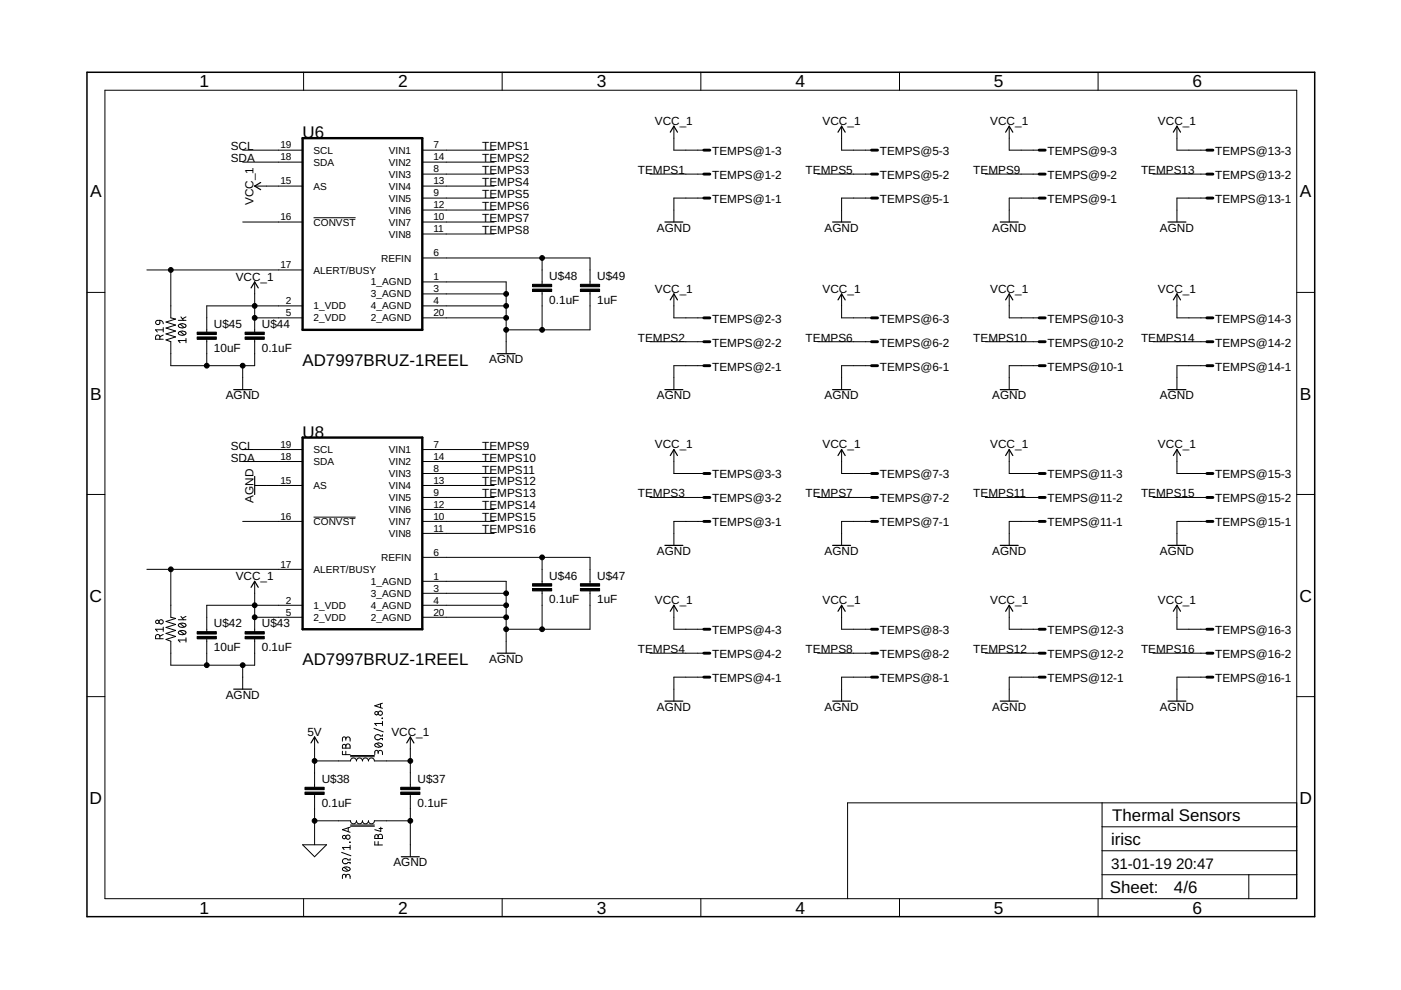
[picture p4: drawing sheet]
<svg xmlns="http://www.w3.org/2000/svg" width="297mm" height="210mm" viewBox="0 0 297 210" stroke-linecap="round" stroke-linejoin="round" font-family="sans-serif">
<g fill="none" stroke="#000" stroke-width=".21">
<path d="M22.2 19.1h252.7v171.4h-252.7zM64.4 15.3v3.8M106.5 15.3v3.8M148.6 15.3v3.8M190.7 15.3v3.8M232.8 15.3v3.8M51.5 34.4h12.7M51.5 31.8l12.7 .1M54 39.5h10.2M104.8 31.8l-15.2 .1M104.8 36.9h-15.2M104.8 39.5h-15.2"/>
<path d="M104.8 34.4h-15.2M137.8 36.9h11.4M142.9 26.8v5h6.3M173.4 36.9h11.4M178.4 26.8v5h6.4M208.9 36.9h11.4M214 26.8v5h6.3M244.5 36.9h11.4M249.5 26.8v5h6.4M31.1 57.2l33.1 .1M36.2 57.2v10.2l1 .2-2 .7 2 .6-2 .7 2 .6-2 .6 2 .6-2 .7 1 .4v5h17.8v-5.6M51.5 47.1h12.7"/>
<path d="M54 59.8v10.6M66.5 46.2h8.9M89.6 59.8h17.7v15.2M89.6 54.7h35.5v5.6M104.8 42h-15.2M104.8 47.1h-15.2M104.8 49.6h-15.2M104.8 44.5l-15.2 .1M114.9 54.7v5.6M149.2 42h-6.3v5.1M184.8 42h-6.4v5.1M220.3 42h-6.3v5.1"/>
<path d="M255.9 42h-6.4v5.1M18.4 62h3.8M33.1 68.1l.8-.2v.6a.45 .45 0 0 1-.7 .3 .45 .45 0 0 1-.1-.7zM33.9 71.9v-.4a.46 .46 0 0 0-.5-.5 .46 .46 0 0 0-.4 .5v.4h1.6M33.9 67.9l.6 .3 .1 .4M34.6 69.5v.9M34.6 71l-.7 .4M34.6 69.9h-1.6l.4 .5M37.8 67.9h1.6M37.9 70.4a1.02 1.02 0 0 1 1.5 .2 .95 .95 0 0 1-1.6 0zM37.9 68.8a1 1 0 0 1 1.5 .3 .97 .97 0 0 1-1.6 0zM38.2 70.3l.9 .7"/>
<path d="M38.2 68.7l.9 .7M38.4 67.2l.5 .7M39.4 71.8v.9M39.4 72.2h-1.6l.4 .5M39.4 67.2l-.7 .4M43.8 71.9v5.6M51.5 77.5v5.1M54 67.4h10.2M64.2 64.9h-20.4v5.5M107.3 62.3h-17.7M107.3 64.9h-17.7M107.3 67.4h-17.7"/>
<path d="M114.9 61.8v8.1M125.1 61.8v8.1h-17.8M137.8 72.5h11.4M142.9 62.3v5.1h6.3M149.2 77.5h-6.3v5.1M173.4 72.5h11.4M178.4 62.3v5.1h6.4M184.8 77.5h-6.4v5.1M208.9 72.5h11.4M214 62.3v5.1h6.3M220.3 77.5h-6.3v5.1M244.5 72.5h11.4"/>
<path d="M249.5 62.3v5.1h6.4M255.9 77.5h-6.4v5.1M274.9 62h3.8M51.5 97.9h12.7M51.5 95.3h12.7M104.8 95.3h-15.2M104.8 97.9h-15.2M142.9 95.3v5.1h6.3M178.4 95.3v5.1h6.4M214 95.3v5.1h6.3M249.5 95.3v5.1h6.4M18.4 104.8h3.8"/>
<path d="M51.5 110.6h12.7M54 102.9l10.2 .1M66.5 109.6h8.9M89.6 118.2h35.5v5.6M104.8 100.4h-15.2M104.8 105.5h-15.2M104.8 110.6h-15.2M104.8 113.1h-15.2M104.8 108h-15.2M104.8 102.9l-15.2 .1M114.9 118.2v5.6M137.8 105.5h11.4"/>
<path d="M149.2 110.6h-6.3v5M173.4 105.5h11.4M184.8 110.6h-6.4v5M208.9 105.5h11.4M220.3 110.6h-6.3v5M244.5 105.5h11.4M255.9 110.6h-6.4v5M274.9 104.8h3.8M31.1 120.7h33.1M33.9 135.4v-.4a.46 .46 0 0 0-.5-.5 .46 .46 0 0 0-.4 .5v.4h1.6M34.6 134.5l-.7 .4M34.6 133.4h-1.6l.4 .5"/>
<path d="M34.6 133v.9M36.2 120.7v10.2l1 .2-2 .7 2 .6-2 .6 2 .7-2 .6 2 .6-2 .7 1 .4v5h17.8v-5.6M37.8 131.4h1.6M37.9 133.9a1 1 0 0 1 1.5 .2 .97 .97 0 0 1-1.6 0zM37.9 132.3a1 1 0 0 1 1.5 .3 .97 .97 0 0 1-1.6 0zM38.2 133.8l.9 .7M38.2 132.2l.9 .7M38.4 130.7l.5 .7M39.4 135.7h-1.6l.4 .4M39.4 135.2v.9M39.4 130.7l-.7 .4M43.8 135.4v5.6"/>
<path d="M54 130.9h10.2M54 123.3v10.6M64.2 128.4l-20.4-.1v5.6M89.6 123.3h17.7v15.2M107.3 125.8h-17.7M107.3 128.3l-17.7 .1M107.3 130.9h-17.7M114.9 125.3v8.1M125.1 125.3v8.1h-17.8M137.8 138.5h11.4M142.9 128.3v5.1h6.3M173.4 138.5h11.4"/>
<path d="M178.4 128.3v5.1h6.4M208.9 138.5h11.4M214 128.3v5.1h6.3M244.5 138.5h11.4M249.5 128.3v5.1h6.4M18.4 147.7h3.8M51.5 141v5.1M66.7 156.3v10.6M72.6 159.3v.7h1.6M72.7 157.9l.4-.1 .2 .4a.46 .46 0 0 1 .5-.5 .46 .46 0 0 1 .4 .5v.4h-1.6zM73.3 156.7a.46 .46 0 0 1 .5-.5 .46 .46 0 0 1 .4 .5v.4M73.3 157v-.4a.36 .36 0 0 0-.3-.4 .36 .36 0 0 0-.4 .4v.5"/>
<path d="M73.3 158.2v.4M73.3 159.3v.7M79.3 154.4l2 .8M79.6 157.7a1.02 1.02 0 0 1 1.5 .3 .97 .97 0 0 1-1.6 0zM79.8 157.6l.9 .7M80.2 159.5a.46 .46 0 0 1 .4-.4 .46 .46 0 0 1 .5 .4v.5M80.2 159.8v-.4a.36 .36 0 0 0-.4-.3 .36 .36 0 0 0-.3 .3v.6M80.7 149.2v.9M81 152.3l.1 .1zM81.1 155.8v.2h-.5a.62 .62 0 0 0-.9-.2 .62 .62 0 0 0 0 1 .62 .62 0 0 0 .9-.2h.5v.3M81.1 153v.8M81.1 153.4h-1.6l.3 .4"/>
<path d="M81.1 149.1l-1.6 .5 1.6 .6M87 156.3v10.6M149.2 143.6h-6.3v5.1M184.8 143.6h-6.4v5.1M220.3 143.6h-6.3v5.1M255.9 143.6h-6.4v5.1M274.9 147.7h3.8M64.2 179.1h5l-2.5 2.6zM66.7 161.3h7.6a.63 .63 0 0 1 .7-.6 .63 .63 0 0 1 .6 .6 .63 .63 0 0 1 .6-.6 .63 .63 0 0 1 .7 .6 .63 .63 0 0 1 .6-.6 .63 .63 0 0 1 .6 .6 .62 .62 0 0 1 .7-.6 .62 .62 0 0 1 .6 .6h7.6M66.7 174h7.6a.63 .63 0 0 0 .7 .7 .63 .63 0 0 0 .6-.7 .63 .63 0 0 0 .6 .7 .63 .63 0 0 0 .7-.7 .63 .63 0 0 0 .6 .7 .63 .63 0 0 0 .6-.7 .62 .62 0 0 0 .7 .7 .62 .62 0 0 0 .6-.7h7.6M66.7 168.4v10.7M73.8 175.5v.8"/>
<path d="M74.1 178.5l.1 .1zM74.2 179.2v.9M74.2 179.7h-1.6l.4 .4M74.2 175.4l-1.6 .5 1.6 .6M74.3 160.4h5.1M74.3 160.2h5.1M74.3 174.9h5.1M74.3 175.2h5.1M79.5 178.4v.8h1.6M79.6 177.1l.4-.1 .2 .3a.46 .46 0 0 1 .4-.4 .46 .46 0 0 1 .5 .4v.5h-1.6zM80.2 177.3v.5M80.2 178.4v.8"/>
<path d="M80.4 175.7h.7M80.7 175.4v.9l-1.2-.4M87 168.4v13.3M233.7 170.2v20.3M233.7 175.3h41.2M274.9 170.2h-95.2v20.3M64.4 190.5v3.9M72.4 180.7l2 .7M72.7 184a1 1 0 0 1 1.5 .3 .95 .95 0 0 1-1.6 0zM73 183.9l.9 .7M73.3 185.8a.46 .46 0 0 1 .5-.4 .46 .46 0 0 1 .4 .4v.5M73.3 186.1v-.4a.36 .36 0 0 0-.3-.3 .36 .36 0 0 0-.4 .3v.6"/>
<path d="M74.2 182.1v.2h-.4a.62 .62 0 0 0-1-.2 .62 .62 0 0 0 0 1 .62 .62 0 0 0 1-.2h.4v.2M106.5 190.5v3.9M148.6 190.5v3.9M190.7 190.5v3.9M232.8 190.5v3.9M233.7 185.5h41.2M233.7 180.4h41.2M264.8 185.5v5"/>
<circle cx="33.4" cy="131.8" r=".36"/>
<circle cx="34.2" cy="131.9" r=".45"/>
<circle cx="79.8" cy="151.2" r=".36"/>
<circle cx="80.6" cy="151.2" r=".46"/>
<circle cx="73" cy="177.5" r=".36"/>
<circle cx="73.8" cy="177.5" r=".45"/>
</g>
<path d="M18.4 15.3h260.3v179.1h-260.3z" fill="none" stroke="#000" stroke-width=".32"/>
<path d="M64.2 29.3h25.3v40.6h-25.3zM64.2 92.8h25.3v40.6h-25.3z" fill="none" stroke="#000" stroke-width=".51"/>
<g fill="none" stroke="#000" stroke-width=".61">
<path d="M149.2 36.9h1.3M149.2 31.8h1.3M184.8 36.9h1.3M184.8 31.8h1.3M220.3 36.9h1.3M220.3 31.8h1.3M255.9 36.9h1.3M255.9 31.8h1.3M149.2 42h1.3M184.8 42h1.3M220.3 42h1.3M255.9 42h1.3"/>
<path d="M149.2 77.5h1.3M149.2 72.5h1.3M149.2 67.4h1.3M184.8 77.5h1.3M184.8 72.5h1.3M184.8 67.4h1.3M220.3 77.5h1.3M220.3 72.5h1.3M220.3 67.4h1.3M255.9 77.5h1.3M255.9 72.5h1.3M255.9 67.4h1.3"/>
<path d="M149.2 110.6h1.3M149.2 105.5h1.3M149.2 100.4h1.3M184.8 110.6h1.3M184.8 105.5h1.3M184.8 100.4h1.3M220.3 110.6h1.3M220.3 105.5h1.3M220.3 100.4h1.3M255.9 110.6h1.3M255.9 105.5h1.3M255.9 100.4h1.3"/>
<path d="M149.2 138.5h1.3M149.2 133.4h1.3M184.8 138.5h1.3M184.8 133.4h1.3M220.3 138.5h1.3M220.3 133.4h1.3M255.9 138.5h1.3M255.9 133.4h1.3M149.2 143.6h1.3M184.8 143.6h1.3M220.3 143.6h1.3M255.9 143.6h1.3"/>
</g>
<g fill="#000" stroke="#000" stroke-width=".21">
<path d="M41.8 71.4h4.1v.5h-4.1zM41.8 70.4h4.1v.5h-4.1zM52 71.4h4v.5h-4zM52 70.4h4v.5h-4zM112.9 61.3h4.1v.5h-4.1zM112.9 60.3h4.1v.5h-4.1zM123.1 61.3h4v.5h-4zM123.1 60.3h4v.5h-4zM41.8 134.9h4.1v.5h-4.1zM41.8 133.9h4.1v.5h-4.1zM52 134.9h4v.5h-4zM52 133.9h4v.5h-4z"/>
<path d="M112.9 124.8h4.1v.5h-4.1zM112.9 123.8h4.1v.5h-4.1zM123.1 124.8h4v.5h-4zM123.1 123.8h4v.5h-4zM64.7 167.9h4v.5h-4zM64.7 166.9h4v.5h-4zM85 167.9h4v.5h-4zM85 166.9h4v.5h-4z"/>
</g>
<g fill="none" stroke="#000" stroke-width=".25">
<path d="M55.3 38.7l-1.3 .8 1.3 .7M142.1 28l.8-1.2 .7 1.2M177.7 28l.7-1.2 .8 1.2M213.2 28l.8-1.2 .7 1.2M248.8 28l.7-1.2 .8 1.2M141 47.1h3.8M176.5 47.1h3.8M212.1 47.1h3.8M247.6 47.1h3.8M53.2 61l.8-1.2 .8 1.2M105.4 75h3.8M142.1 63.6l.8-1.3 .7 1.3"/>
<path d="M177.7 63.6l.7-1.3 .8 1.3M213.2 63.6l.8-1.3 .7 1.3M248.8 63.6l.7-1.3 .8 1.3M49.6 82.6h3.8M141 82.6h3.8M142.1 96.6l.8-1.3 .7 1.3M176.5 82.6h3.8M177.7 96.6l.7-1.3 .8 1.3M212.1 82.6h3.8M213.2 96.6l.8-1.3 .7 1.3M247.6 82.6h3.8M248.8 96.6l.7-1.3 .8 1.3"/>
<path d="M54 101v3.8M141 115.6h3.8M176.5 115.6h3.8M212.1 115.6h3.8M247.6 115.6h3.8M53.2 124.5l.8-1.2 .8 1.2M105.4 138.5h3.8M142.1 129.6l.8-1.3 .7 1.3M177.7 129.6l.7-1.3 .8 1.3M213.2 129.6l.8-1.3 .7 1.3M248.8 129.6l.7-1.3 .8 1.3M49.6 146.1h3.8"/>
<path d="M65.9 157.5l.8-1.2 .8 1.2M86.2 157.5l.8-1.2 .8 1.2M141 148.7h3.8M176.5 148.7h3.8M212.1 148.7h3.8M247.6 148.7h3.8M85.1 181.7h3.8"/>
</g>
<g fill="#000" stroke="#000" stroke-width=".21">
<circle cx="36.2" cy="57.2" r=".51"/>
<circle cx="114.9" cy="54.7" r=".51"/>
<circle cx="43.8" cy="77.5" r=".51"/>
<circle cx="51.5" cy="77.5" r=".51"/>
<circle cx="54" cy="64.9" r=".51"/>
<circle cx="54" cy="67.4" r=".51"/>
<circle cx="107.3" cy="64.9" r=".51"/>
<circle cx="107.3" cy="62.3" r=".51"/>
<circle cx="107.3" cy="67.4" r=".51"/>
<circle cx="107.3" cy="69.9" r=".51"/>
<circle cx="114.9" cy="69.9" r=".51"/>
<circle cx="114.9" cy="118.2" r=".51"/>
<circle cx="36.2" cy="120.7" r=".51"/>
<circle cx="54" cy="130.9" r=".51"/>
<circle cx="54" cy="128.3" r=".51"/>
<circle cx="107.3" cy="125.8" r=".51"/>
<circle cx="107.3" cy="128.3" r=".51"/>
<circle cx="107.3" cy="133.4" r=".51"/>
<circle cx="107.3" cy="130.9" r=".51"/>
<circle cx="114.9" cy="133.4" r=".51"/>
<circle cx="43.8" cy="141" r=".51"/>
<circle cx="51.5" cy="141" r=".51"/>
<circle cx="66.7" cy="161.3" r=".51"/>
<circle cx="66.7" cy="174" r=".51"/>
<circle cx="87" cy="161.3" r=".51"/>
<circle cx="87" cy="174" r=".51"/>
</g>
<g font-size="3.7">
<text x="42.3" y="18.5">1</text>
<text x="84.4" y="18.5">2</text>
<text x="126.5" y="18.5">3</text>
<text x="168.6" y="18.5">4</text>
<text x="210.7" y="18.5">5</text>
<text x="252.9" y="18.5">6</text>
<text x="19.1" y="41.9">A</text>
<text x="275.6" y="41.9">A</text>
<text x="19.1" y="84.7">B</text>
<text x="275.6" y="84.7">B</text>
<text x="19" y="127.6">C</text>
<text x="275.5" y="127.6">C</text>
<text x="19" y="170.4">D</text>
<text x="275.5" y="170.4">D</text>
<text x="42.3" y="193.7">1</text>
<text x="84.4" y="193.7">2</text>
<text x="126.5" y="193.7">3</text>
<text x="168.6" y="193.7">4</text>
<text x="210.7" y="193.7">5</text>
<text x="252.9" y="193.7">6</text>
</g>
<g font-size="3.6">
<text x="64.1" y="29.3">U6</text>
<text x="64.1" y="77.5">AD7997BRUZ-1REEL</text>
<text x="64.1" y="92.8">U8</text>
<text x="64.1" y="141">AD7997BRUZ-1REEL</text>
<text x="235.6" y="179.1">irisc</text>
<text x="235.8" y="174">Thermal Sensors</text>
<text x="235.3" y="189.4">Sheet:</text>
<text x="248.9" y="189.3">4/6</text>
</g>
<g font-size="3.2">
<text x="235.6" y="184.2">31-01-19</text>
<text x="249.3" y="184.2">20:47</text>
</g>
<g font-size="2.5">
<text x="138.9" y="26.5">VCC_1</text>
<text x="174.4" y="26.5">VCC_1</text>
<text x="210" y="26.5">VCC_1</text>
<text x="245.5" y="26.5">VCC_1</text>
<text x="48.9" y="31.8">SCL</text>
<text x="48.9" y="34.4">SDA</text>
<text x="102.2" y="31.8">TEMPS1</text>
<text x="102.2" y="34.4">TEMPS2</text>
<text x="151" y="32.8">TEMPS@1-3</text>
<text x="186.6" y="32.8">TEMPS@5-3</text>
<text x="222.1" y="32.8">TEMPS@9-3</text>
<text x="257.7" y="32.8">TEMPS@13-3</text>
<text x="102.2" y="36.9">TEMPS3</text>
<text x="102.2" y="39.5">TEMPS4</text>
<text x="102.2" y="42">TEMPS5</text>
<text x="135.3" y="36.9">TEMPS1</text>
<text x="151" y="37.9">TEMPS@1-2</text>
<text x="170.8" y="36.9">TEMPS5</text>
<text x="186.6" y="37.9">TEMPS@5-2</text>
<text x="206.4" y="36.9">TEMPS9</text>
<text x="222.1" y="37.9">TEMPS@9-2</text>
<text x="241.9" y="36.9">TEMPS13</text>
<text x="257.7" y="37.9">TEMPS@13-2</text>
<text x="53.7" y="43.5" transform="rotate(-90 53.7 43.5)">VCC_1</text>
<text x="102.2" y="44.5">TEMPS6</text>
<text x="102.2" y="47.1">TEMPS7</text>
<text x="151" y="43">TEMPS@1-1</text>
<text x="186.6" y="43">TEMPS@5-1</text>
<text x="222.1" y="43">TEMPS@9-1</text>
<text x="257.7" y="43">TEMPS@13-1</text>
<text x="102.2" y="49.6">TEMPS8</text>
<text x="139.3" y="49.1">AGND</text>
<text x="174.8" y="49.1">AGND</text>
<text x="210.4" y="49.1">AGND</text>
<text x="245.9" y="49.1">AGND</text>
<text x="50" y="59.5">VCC_1</text>
<text x="116.5" y="59.4">U$48</text>
<text x="126.6" y="59.4">U$49</text>
<text x="116.5" y="64.5">0.1uF</text>
<text x="126.6" y="64.5">1uF</text>
<text x="138.9" y="62.1">VCC_1</text>
<text x="174.4" y="62.1">VCC_1</text>
<text x="210" y="62.1">VCC_1</text>
<text x="245.5" y="62.1">VCC_1</text>
<text x="45.4" y="69.5">U$45</text>
<text x="55.5" y="69.5">U$44</text>
<text x="151" y="68.4">TEMPS@2-3</text>
<text x="186.6" y="68.4">TEMPS@6-3</text>
<text x="222.1" y="68.4">TEMPS@10-3</text>
<text x="257.7" y="68.4">TEMPS@14-3</text>
<text x="45.4" y="74.6">10uF</text>
<text x="55.5" y="74.6">0.1uF</text>
<text x="103.7" y="77">AGND</text>
<text x="135.3" y="72.5">TEMPS2</text>
<text x="151" y="73.5">TEMPS@2-2</text>
<text x="170.8" y="72.5">TEMPS6</text>
<text x="186.6" y="73.5">TEMPS@6-2</text>
<text x="206.4" y="72.5">TEMPS10</text>
<text x="222.1" y="73.5">TEMPS@10-2</text>
<text x="241.9" y="72.5">TEMPS14</text>
<text x="257.7" y="73.5">TEMPS@14-2</text>
<text x="151" y="78.6">TEMPS@2-1</text>
<text x="186.6" y="78.6">TEMPS@6-1</text>
<text x="222.1" y="78.6">TEMPS@10-1</text>
<text x="257.7" y="78.6">TEMPS@14-1</text>
<text x="47.9" y="84.7">AGND</text>
<text x="139.3" y="84.7">AGND</text>
<text x="174.8" y="84.7">AGND</text>
<text x="210.4" y="84.7">AGND</text>
<text x="245.9" y="84.7">AGND</text>
<text x="48.9" y="95.3">SCL</text>
<text x="102.2" y="95.3">TEMPS9</text>
<text x="138.9" y="95.1">VCC_1</text>
<text x="174.4" y="95.1">VCC_1</text>
<text x="210" y="95.1">VCC_1</text>
<text x="245.5" y="95.1">VCC_1</text>
<text x="48.9" y="97.9">SDA</text>
<text x="102.2" y="97.9">TEMPS10</text>
<text x="102.2" y="100.4">TEMPS11</text>
<text x="151" y="101.4">TEMPS@3-3</text>
<text x="186.6" y="101.4">TEMPS@7-3</text>
<text x="222.1" y="101.4">TEMPS@11-3</text>
<text x="257.7" y="101.4">TEMPS@15-3</text>
<text x="53.7" y="106.6" transform="rotate(-90 53.7 106.6)">AGND</text>
<text x="102.2" y="102.9">TEMPS12</text>
<text x="102.2" y="105.5">TEMPS13</text>
<text x="135.3" y="105.5">TEMPS3</text>
<text x="151" y="106.5">TEMPS@3-2</text>
<text x="170.8" y="105.5">TEMPS7</text>
<text x="186.6" y="106.5">TEMPS@7-2</text>
<text x="206.4" y="105.5">TEMPS11</text>
<text x="222.1" y="106.5">TEMPS@11-2</text>
<text x="241.9" y="105.5">TEMPS15</text>
<text x="257.7" y="106.5">TEMPS@15-2</text>
<text x="102.2" y="108">TEMPS14</text>
<text x="102.2" y="110.6">TEMPS15</text>
<text x="102.2" y="113.1">TEMPS16</text>
<text x="151" y="111.6">TEMPS@3-1</text>
<text x="186.6" y="111.6">TEMPS@7-1</text>
<text x="222.1" y="111.6">TEMPS@11-1</text>
<text x="257.7" y="111.6">TEMPS@15-1</text>
<text x="139.3" y="117.7">AGND</text>
<text x="174.8" y="117.7">AGND</text>
<text x="210.4" y="117.7">AGND</text>
<text x="245.9" y="117.7">AGND</text>
<text x="50" y="123">VCC_1</text>
<text x="116.5" y="122.9">U$46</text>
<text x="126.6" y="122.9">U$47</text>
<text x="116.5" y="127.9">0.1uF</text>
<text x="126.6" y="127.9">1uF</text>
<text x="138.9" y="128.1">VCC_1</text>
<text x="174.4" y="128.1">VCC_1</text>
<text x="210" y="128.1">VCC_1</text>
<text x="245.5" y="128.1">VCC_1</text>
<text x="45.4" y="133">U$42</text>
<text x="55.5" y="133">U$43</text>
<text x="151" y="134.4">TEMPS@4-3</text>
<text x="186.6" y="134.4">TEMPS@8-3</text>
<text x="222.1" y="134.4">TEMPS@12-3</text>
<text x="257.7" y="134.4">TEMPS@16-3</text>
<text x="45.4" y="138.1">10uF</text>
<text x="55.5" y="138.1">0.1uF</text>
<text x="103.7" y="140.5">AGND</text>
<text x="135.3" y="138.5">TEMPS4</text>
<text x="151" y="139.5">TEMPS@4-2</text>
<text x="170.8" y="138.5">TEMPS8</text>
<text x="186.6" y="139.5">TEMPS@8-2</text>
<text x="206.4" y="138.5">TEMPS12</text>
<text x="222.1" y="139.5">TEMPS@12-2</text>
<text x="241.9" y="138.5">TEMPS16</text>
<text x="257.7" y="139.5">TEMPS@16-2</text>
<text x="47.9" y="148.1">AGND</text>
<text x="151" y="144.6">TEMPS@4-1</text>
<text x="186.6" y="144.6">TEMPS@8-1</text>
<text x="222.1" y="144.6">TEMPS@12-1</text>
<text x="257.7" y="144.6">TEMPS@16-1</text>
<text x="139.3" y="150.7">AGND</text>
<text x="174.8" y="150.7">AGND</text>
<text x="210.4" y="150.7">AGND</text>
<text x="245.9" y="150.7">AGND</text>
<text x="65.2" y="156">5V</text>
<text x="83" y="156">VCC_1</text>
<text x="68.2" y="166">U$38</text>
<text x="88.5" y="166">U$37</text>
<text x="68.2" y="171.1">0.1uF</text>
<text x="88.5" y="171.1">0.1uF</text>
<text x="83.4" y="183.7">AGND</text>
</g>
<g font-size="2.1">
<text x="59.4" y="34">18</text>
<text x="59.4" y="31.5">19</text>
<text x="66.5" y="35.1">SDA</text>
<text x="66.5" y="32.6">SCL</text>
<text x="82.4" y="32.6">VIN1</text>
<text x="82.4" y="35.1">VIN2</text>
<text x="91.9" y="31.5">7</text>
<text x="91.9" y="34">14</text>
<text x="59.4" y="39.1">15</text>
<text x="66.5" y="40.2">AS</text>
<text x="82.4" y="37.7">VIN3</text>
<text x="82.4" y="40.2">VIN4</text>
<text x="91.9" y="36.6">8</text>
<text x="91.9" y="41.6">9</text>
<text x="91.9" y="39.1">13</text>
<text x="59.4" y="46.7">16</text>
<text x="66.5" y="47.8">CONVST</text>
<text x="82.4" y="42.8">VIN5</text>
<text x="82.4" y="47.8">VIN7</text>
<text x="82.4" y="45.3">VIN6</text>
<text x="91.9" y="46.7">10</text>
<text x="91.9" y="44.2">12</text>
<text x="82.4" y="50.4">VIN8</text>
<text x="91.9" y="49.3">11</text>
<text x="59.4" y="56.9">17</text>
<text x="66.5" y="58">ALERT/BUSY</text>
<text x="80.8" y="55.5">REFIN</text>
<text x="91.9" y="59.4">1</text>
<text x="91.9" y="54.3">6</text>
<text x="60.6" y="64.5">2</text>
<text x="66.5" y="65.6">1_VDD</text>
<text x="78.7" y="60.5">1_AGND</text>
<text x="78.7" y="63.1">3_AGND</text>
<text x="78.7" y="65.6">4_AGND</text>
<text x="91.9" y="62">3</text>
<text x="91.9" y="64.5">4</text>
<text x="60.6" y="67">5</text>
<text x="66.5" y="68.1">2_VDD</text>
<text x="78.7" y="68.1">2_AGND</text>
<text x="91.9" y="67">20</text>
<text x="59.4" y="95">19</text>
<text x="91.9" y="95">7</text>
<text x="59.4" y="97.5">18</text>
<text x="66.5" y="98.6">SDA</text>
<text x="66.5" y="96.1">SCL</text>
<text x="82.4" y="96.1">VIN1</text>
<text x="82.4" y="101.2">VIN3</text>
<text x="82.4" y="98.6">VIN2</text>
<text x="91.9" y="100">8</text>
<text x="91.9" y="97.5">14</text>
<text x="59.4" y="102.6">15</text>
<text x="66.5" y="103.7">AS</text>
<text x="82.4" y="106.2">VIN5</text>
<text x="82.4" y="103.7">VIN4</text>
<text x="91.9" y="105.1">9</text>
<text x="91.9" y="107.7">12</text>
<text x="91.9" y="102.6">13</text>
<text x="59.4" y="110.2">16</text>
<text x="66.5" y="111.3">CONVST</text>
<text x="82.4" y="111.3">VIN7</text>
<text x="82.4" y="113.9">VIN8</text>
<text x="82.4" y="108.8">VIN6</text>
<text x="91.9" y="110.2">10</text>
<text x="91.9" y="112.7">11</text>
<text x="80.8" y="118.9">REFIN</text>
<text x="91.9" y="117.8">6</text>
<text x="59.4" y="120.4">17</text>
<text x="66.5" y="121.5">ALERT/BUSY</text>
<text x="78.7" y="124">1_AGND</text>
<text x="91.9" y="122.9">1</text>
<text x="91.9" y="125.4">3</text>
<text x="60.6" y="128">2</text>
<text x="60.6" y="130.5">5</text>
<text x="66.5" y="129.1">1_VDD</text>
<text x="66.5" y="131.6">2_VDD</text>
<text x="78.7" y="126.6">3_AGND</text>
<text x="78.7" y="129.1">4_AGND</text>
<text x="78.7" y="131.6">2_AGND</text>
<text x="91.9" y="128">4</text>
<text x="91.9" y="130.5">20</text>
</g>
</svg>
